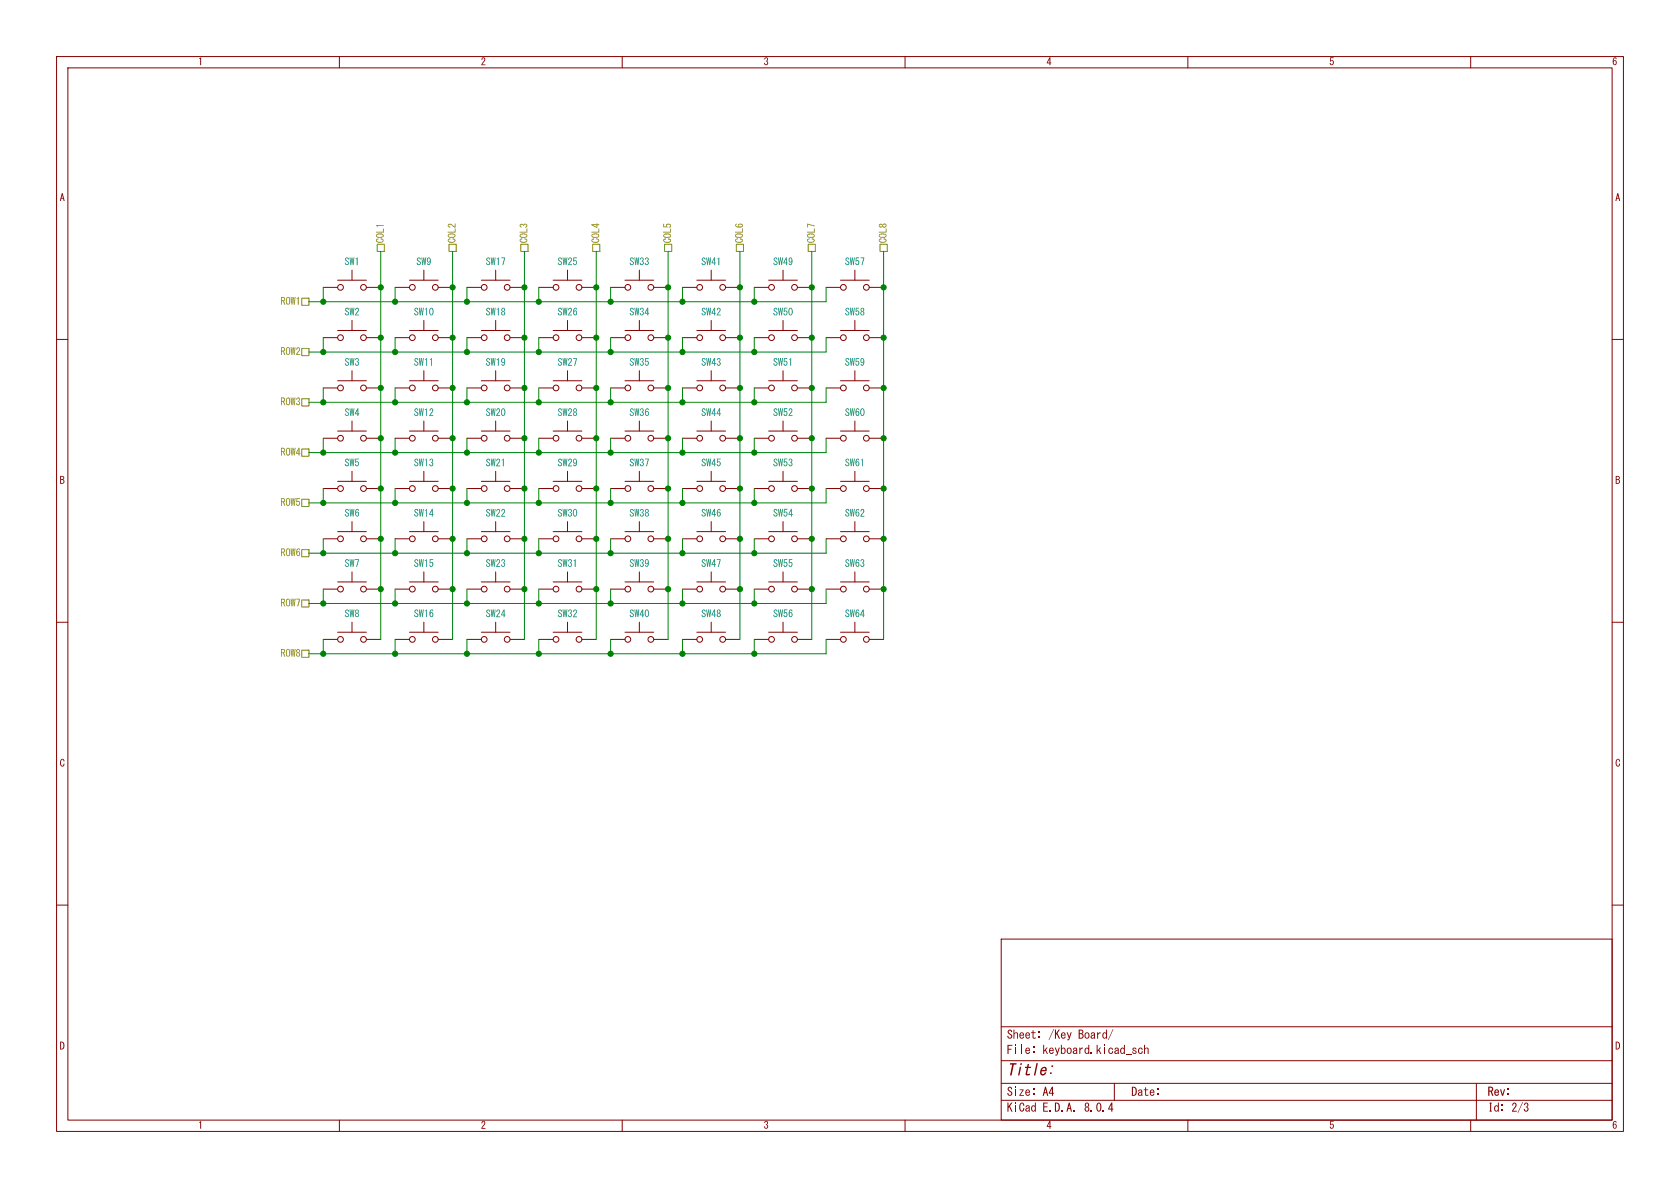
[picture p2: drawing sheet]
<svg xmlns="http://www.w3.org/2000/svg" width="297mm" height="210mm" viewBox="0 0 297 210" stroke-linecap="round" stroke-linejoin="round" font-family="sans-serif">
<g fill="none" stroke="#840000" stroke-width=".18">
<path d="M10 10h277v190h-277zM12 12h273v186h-273zM60 10v2M110 10v2M160 10v2M210 10v2M260 10v2M10 60h2M285 60h2M10 110h2M285 110h2M10 160h2"/>
<path d="M285 160h2M177 166h108v32h-108zM60 198v2M110 198v2M160 198v2M177 194.5h108M177 191.5h108M177 187.5h108M210 198v2M260 198v2"/>
</g>
<g fill="#840000">
<path d="M185.7 189.6h.2v.2h-.3z"/>
<path d="M185.9 188.3h.3l-.1 .3h-.2z"/>
<path d="M182.6 185.9h.2v.2h-.2z"/>
</g>
<g fill="none" stroke="#840000" stroke-width=".18">
<path d="M57.1 59.7h2.6M57.1 50.8h2.6M59.7 58.4h5.1M59.7 49.5h5.1M62.2 47.8v1.7M62.2 56.6v1.8M64.8 59.7h2.5M64.8 50.8h2.5M69.8 59.7h2.6M69.8 50.8h2.6M72.4 58.4h5.1M72.4 49.5h5.1"/>
<path d="M74.9 47.8v1.7M74.9 56.6v1.8M77.5 59.7h2.5M77.5 50.8h2.5M82.5 59.7h2.6M82.5 50.8h2.6M85.1 58.4h5.1M85.1 49.5h5.1M87.6 47.8v1.7M87.6 56.6v1.8M90.2 59.7h2.5M90.2 50.8h2.5"/>
<path d="M95.2 59.7h2.6M95.2 50.8h2.6M97.8 58.4h5.1M97.8 49.5h5.1M100.3 47.8v1.7M100.3 56.6v1.8M102.9 59.7h2.5M102.9 50.8h2.5M107.9 59.7h2.6M107.9 50.8h2.6M110.5 58.4h5.1M110.5 49.5h5.1"/>
<path d="M113 47.8v1.7M113 56.6v1.8M115.6 59.7h2.5M115.6 50.8h2.5M120.6 59.7h2.6M120.6 50.8h2.6M123.2 58.4h5.1M123.2 49.5h5.1M125.7 47.8v1.7M125.7 56.6v1.8M128.3 59.7h2.5M128.3 50.8h2.5"/>
<path d="M133.3 59.7h2.6M133.3 50.8h2.6M135.9 58.4h5.1M135.9 49.5h5.1M138.4 47.8v1.7M138.4 56.6v1.8M141 59.7h2.5M141 50.8h2.5M146 59.7h2.6M146 50.8h2.6M148.6 58.4h5.1M148.6 49.5h5.1"/>
<path d="M151.1 47.8v1.7M151.1 56.6v1.8M153.7 59.7h2.5M153.7 50.8h2.5M57.1 68.6h2.6M57.1 77.5h2.6M59.7 67.3h5.1M59.7 76.2h5.1M62.2 65.5v1.8M62.2 74.4v1.8M64.8 68.6h2.5M64.8 77.5h2.5"/>
<path d="M69.8 68.6h2.6M69.8 77.5h2.6M72.4 67.3h5.1M72.4 76.2h5.1M74.9 65.5v1.8M74.9 74.4v1.8M77.5 68.6h2.5M77.5 77.5h2.5M82.5 68.6h2.6M82.5 77.5h2.6M85.1 67.3h5.1M85.1 76.2h5.1"/>
<path d="M87.6 65.5v1.8M87.6 74.4v1.8M90.2 68.6h2.5M90.2 77.5h2.5M95.2 68.6h2.6M95.2 77.5h2.6M97.8 67.3h5.1M97.8 76.2h5.1M100.3 65.5v1.8M100.3 74.4v1.8M102.9 68.6h2.5M102.9 77.5h2.5"/>
<path d="M107.9 68.6h2.6M107.9 77.5h2.6M110.5 67.3h5.1M110.5 76.2h5.1M113 65.5v1.8M113 74.4v1.8M115.6 68.6h2.5M115.6 77.5h2.5M120.6 68.6h2.6M120.6 77.5h2.6M123.2 67.3h5.1M123.2 76.2h5.1"/>
<path d="M125.7 65.5v1.8M125.7 74.4v1.8M128.3 68.6h2.5M128.3 77.5h2.5M133.3 68.6h2.6M133.3 77.5h2.6M135.9 67.3h5.1M135.9 76.2h5.1M138.4 65.5v1.8M138.4 74.4v1.8M141 68.6h2.5M141 77.5h2.5"/>
<path d="M146 68.6h2.6M146 77.5h2.6M148.6 67.3h5.1M148.6 76.2h5.1M151.1 65.5v1.8M151.1 74.4v1.8M153.7 68.6h2.5M153.7 77.5h2.5M57.1 86.4h2.6M57.1 95.3h2.6M59.7 85.1h5.1M59.7 94h5.1"/>
<path d="M62.2 83.3v1.8M62.2 92.2v1.8M64.8 86.4h2.5M64.8 95.3h2.5M69.8 86.4h2.6M69.8 95.3h2.6M72.4 85.1h5.1M72.4 94h5.1M74.9 83.3v1.8M74.9 92.2v1.8M77.5 86.4h2.5M77.5 95.3h2.5"/>
<path d="M82.5 86.4h2.6M82.5 95.3h2.6M85.1 85.1h5.1M85.1 94h5.1M87.6 83.3v1.8M87.6 92.2v1.8M90.2 86.4h2.5M90.2 95.3h2.5M95.2 86.4h2.6M95.2 95.3h2.6M97.8 85.1h5.1M97.8 94h5.1"/>
<path d="M100.3 83.3v1.8M100.3 92.2v1.8M102.9 86.4h2.5M102.9 95.3h2.5M107.9 86.4h2.6M107.9 95.3h2.6M110.5 85.1h5.1M110.5 94h5.1M113 83.3v1.8M113 92.2v1.8M115.6 86.4h2.5M115.6 95.3h2.5"/>
<path d="M120.6 86.4h2.6M120.6 95.3h2.6M123.2 85.1h5.1M123.2 94h5.1M125.7 83.3v1.8M125.7 92.2v1.8M128.3 86.4h2.5M128.3 95.3h2.5M133.3 86.4h2.6M133.3 95.3h2.6M135.9 85.1h5.1M135.9 94h5.1"/>
<path d="M138.4 83.3v1.8M138.4 92.2v1.8M141 86.4h2.5M141 95.3h2.5M146 86.4h2.6M146 95.3h2.6M148.6 85.1h5.1M148.6 94h5.1M151.1 83.3v1.8M151.1 92.2v1.8M153.7 86.4h2.5M153.7 95.3h2.5"/>
<path d="M57.1 104.1h2.6M57.1 113h2.6M59.7 102.9h5.1M59.7 111.8h5.1M62.2 101.1v1.8M62.2 110v1.8M64.8 104.1h2.5M64.8 113h2.5M69.8 104.1h2.6M69.8 113h2.6M72.4 102.9h5.1M72.4 111.8h5.1"/>
<path d="M74.9 101.1v1.8M74.9 110v1.8M77.5 104.1h2.5M77.5 113h2.5M82.5 104.1h2.6M82.5 113h2.6M85.1 102.9h5.1M85.1 111.8h5.1M87.6 101.1v1.8M87.6 110v1.8M90.2 104.1h2.5M90.2 113h2.5"/>
<path d="M95.2 104.1h2.6M95.2 113h2.6M97.8 102.9h5.1M97.8 111.8h5.1M100.3 101.1v1.8M100.3 110v1.8M102.9 104.1h2.5M102.9 113h2.5M107.9 104.1h2.6M107.9 113h2.6M110.5 102.9h5.1M110.5 111.8h5.1"/>
<path d="M113 101.1v1.8M113 110v1.8M115.6 104.1h2.5M115.6 113h2.5M120.6 104.1h2.6M120.6 113h2.6M123.2 102.9h5.1M123.2 111.8h5.1M125.7 101.1v1.8M125.7 110v1.8M128.3 104.1h2.5M128.3 113h2.5"/>
<path d="M133.3 104.1h2.6M133.3 113h2.6M135.9 102.9h5.1M135.9 111.8h5.1M138.4 101.1v1.8M138.4 110v1.8M141 104.1h2.5M141 113h2.5M146 104.1h2.6M146 113h2.6M148.6 102.9h5.1M148.6 111.8h5.1"/>
<path d="M151.1 101.1v1.8M151.1 110v1.8M153.7 104.1h2.5M153.7 113h2.5M177 181.5h108M197 191.5v3M261 191.5v6.5"/>
<circle cx="60.2" cy="59.7" r=".51"/>
<circle cx="60.2" cy="50.8" r=".51"/>
<circle cx="64.3" cy="59.7" r=".51"/>
<circle cx="64.3" cy="50.8" r=".51"/>
<circle cx="72.9" cy="59.7" r=".51"/>
<circle cx="72.9" cy="50.8" r=".51"/>
<circle cx="77" cy="59.7" r=".51"/>
<circle cx="77" cy="50.8" r=".51"/>
<circle cx="85.6" cy="50.8" r=".51"/>
<circle cx="85.6" cy="59.7" r=".51"/>
<circle cx="89.7" cy="59.7" r=".51"/>
<circle cx="89.7" cy="50.8" r=".51"/>
<circle cx="98.3" cy="59.7" r=".51"/>
<circle cx="98.3" cy="50.8" r=".51"/>
<circle cx="102.4" cy="59.7" r=".51"/>
<circle cx="102.4" cy="50.8" r=".51"/>
<circle cx="111" cy="59.7" r=".51"/>
<circle cx="111" cy="50.8" r=".51"/>
<circle cx="115.1" cy="50.8" r=".51"/>
<circle cx="115.1" cy="59.7" r=".51"/>
<circle cx="123.7" cy="59.7" r=".51"/>
<circle cx="123.7" cy="50.8" r=".51"/>
<circle cx="127.8" cy="50.8" r=".51"/>
<circle cx="127.8" cy="59.7" r=".51"/>
<circle cx="136.4" cy="50.8" r=".51"/>
<circle cx="136.4" cy="59.7" r=".51"/>
<circle cx="140.5" cy="50.8" r=".51"/>
<circle cx="140.5" cy="59.7" r=".51"/>
<circle cx="149.1" cy="50.8" r=".51"/>
<circle cx="149.1" cy="59.7" r=".51"/>
<circle cx="153.2" cy="59.7" r=".51"/>
<circle cx="153.2" cy="50.8" r=".51"/>
<circle cx="60.2" cy="68.6" r=".51"/>
<circle cx="60.2" cy="77.5" r=".51"/>
<circle cx="64.3" cy="68.6" r=".51"/>
<circle cx="64.3" cy="77.5" r=".51"/>
<circle cx="72.9" cy="77.5" r=".51"/>
<circle cx="72.9" cy="68.6" r=".51"/>
<circle cx="77" cy="68.6" r=".51"/>
<circle cx="77" cy="77.5" r=".51"/>
<circle cx="85.6" cy="68.6" r=".51"/>
<circle cx="85.6" cy="77.5" r=".51"/>
<circle cx="89.7" cy="77.5" r=".51"/>
<circle cx="89.7" cy="68.6" r=".51"/>
<circle cx="98.3" cy="77.5" r=".51"/>
<circle cx="98.3" cy="68.6" r=".51"/>
<circle cx="102.4" cy="68.6" r=".51"/>
<circle cx="102.4" cy="77.5" r=".51"/>
<circle cx="111" cy="77.5" r=".51"/>
<circle cx="111" cy="68.6" r=".51"/>
<circle cx="115.1" cy="77.5" r=".51"/>
<circle cx="115.1" cy="68.6" r=".51"/>
<circle cx="123.7" cy="68.6" r=".51"/>
<circle cx="123.7" cy="77.5" r=".51"/>
<circle cx="127.8" cy="68.6" r=".51"/>
<circle cx="127.8" cy="77.5" r=".51"/>
<circle cx="136.4" cy="68.6" r=".51"/>
<circle cx="136.4" cy="77.5" r=".51"/>
<circle cx="140.5" cy="68.6" r=".51"/>
<circle cx="140.5" cy="77.5" r=".51"/>
<circle cx="149.1" cy="68.6" r=".51"/>
<circle cx="149.1" cy="77.5" r=".51"/>
<circle cx="153.2" cy="68.6" r=".51"/>
<circle cx="153.2" cy="77.5" r=".51"/>
<circle cx="60.2" cy="86.4" r=".51"/>
<circle cx="60.2" cy="95.3" r=".51"/>
<circle cx="64.3" cy="86.4" r=".51"/>
<circle cx="64.3" cy="95.3" r=".51"/>
<circle cx="72.9" cy="95.3" r=".51"/>
<circle cx="72.9" cy="86.4" r=".51"/>
<circle cx="77" cy="95.3" r=".51"/>
<circle cx="77" cy="86.4" r=".51"/>
<circle cx="85.6" cy="95.3" r=".51"/>
<circle cx="85.6" cy="86.4" r=".51"/>
<circle cx="89.7" cy="95.3" r=".51"/>
<circle cx="89.7" cy="86.4" r=".51"/>
<circle cx="98.3" cy="86.4" r=".51"/>
<circle cx="98.3" cy="95.3" r=".51"/>
<circle cx="102.4" cy="95.3" r=".51"/>
<circle cx="102.4" cy="86.4" r=".51"/>
<circle cx="111" cy="86.4" r=".51"/>
<circle cx="111" cy="95.3" r=".51"/>
<circle cx="115.1" cy="86.4" r=".51"/>
<circle cx="115.1" cy="95.3" r=".51"/>
<circle cx="123.7" cy="95.3" r=".51"/>
<circle cx="123.7" cy="86.4" r=".51"/>
<circle cx="127.8" cy="95.3" r=".51"/>
<circle cx="127.8" cy="86.4" r=".51"/>
<circle cx="136.4" cy="95.3" r=".51"/>
<circle cx="136.4" cy="86.4" r=".51"/>
<circle cx="140.5" cy="95.3" r=".51"/>
<circle cx="140.5" cy="86.4" r=".51"/>
<circle cx="149.1" cy="95.3" r=".51"/>
<circle cx="149.1" cy="86.4" r=".51"/>
<circle cx="153.2" cy="86.4" r=".51"/>
<circle cx="153.2" cy="95.3" r=".51"/>
<circle cx="60.2" cy="104.1" r=".51"/>
<circle cx="60.2" cy="113" r=".51"/>
<circle cx="64.3" cy="104.1" r=".51"/>
<circle cx="64.3" cy="113" r=".51"/>
<circle cx="72.9" cy="113" r=".51"/>
<circle cx="72.9" cy="104.1" r=".51"/>
<circle cx="77" cy="104.1" r=".51"/>
<circle cx="77" cy="113" r=".51"/>
<circle cx="85.6" cy="113" r=".51"/>
<circle cx="85.6" cy="104.1" r=".51"/>
<circle cx="89.7" cy="104.1" r=".51"/>
<circle cx="89.7" cy="113" r=".51"/>
<circle cx="98.3" cy="104.1" r=".51"/>
<circle cx="98.3" cy="113" r=".51"/>
<circle cx="102.4" cy="104.1" r=".51"/>
<circle cx="102.4" cy="113" r=".51"/>
<circle cx="111" cy="104.1" r=".51"/>
<circle cx="111" cy="113" r=".51"/>
<circle cx="115.1" cy="113" r=".51"/>
<circle cx="115.1" cy="104.1" r=".51"/>
<circle cx="123.7" cy="104.1" r=".51"/>
<circle cx="123.7" cy="113" r=".51"/>
<circle cx="127.8" cy="113" r=".51"/>
<circle cx="127.8" cy="104.1" r=".51"/>
<circle cx="136.4" cy="104.1" r=".51"/>
<circle cx="136.4" cy="113" r=".51"/>
<circle cx="140.5" cy="104.1" r=".51"/>
<circle cx="140.5" cy="113" r=".51"/>
<circle cx="149.1" cy="113" r=".51"/>
<circle cx="149.1" cy="104.1" r=".51"/>
<circle cx="153.2" cy="104.1" r=".51"/>
<circle cx="153.2" cy="113" r=".51"/>
</g>
<path d="M66.7 43.2h1.2v1.3h-1.2zM79.4 43.2h1.2v1.3h-1.2zM92.1 43.2h1.2v1.3h-1.2zM104.8 43.2h1.2v1.3h-1.2zM117.5 43.2h1.2v1.3h-1.2zM130.2 43.2h1.2v1.3h-1.2zM142.9 43.2h1.2v1.3h-1.2zM155.6 43.2h1.2v1.3h-1.2z" fill="none" stroke="#848400" stroke-width=".18"/>
<g fill="none" stroke="#008400" stroke-width=".18">
<path d="M57.1 50.8v2.5M57.1 59.7v2.5M67.3 44.5v68.5M69.8 50.8v2.5M69.8 59.7v2.5M80 44.5v68.5M82.5 50.8v2.5M82.5 59.7v2.5M92.7 44.5v68.5M95.2 50.8v2.5M95.2 59.7v2.5M105.4 44.5v68.5"/>
<path d="M107.9 50.8v2.5M107.9 59.7v2.5M118.1 44.5v68.5M120.6 50.8v2.5M120.6 59.7v2.5M130.8 44.5v68.5M133.3 50.8v2.5M133.3 59.7v2.5M143.5 44.5v68.5M146 50.8v2.5h-91.4M146 59.7v2.5h-91.4M156.2 44.5v68.5"/>
<path d="M57.1 68.6v2.5M57.1 77.5v2.5M69.8 68.6v2.5M69.8 77.5v2.5M82.5 68.6v2.5M82.5 77.5v2.5M95.2 68.6v2.5M95.2 77.5v2.5M107.9 68.6v2.5M107.9 77.5v2.5M120.6 68.6v2.5M120.6 77.5v2.5"/>
<path d="M133.3 68.6v2.5M133.3 77.5v2.5M146 68.6v2.5h-91.4M146 77.5v2.5h-91.4M57.1 86.4v2.5M57.1 95.3v2.5M69.8 86.4v2.5M69.8 95.3v2.5M82.5 86.4v2.5M82.5 95.3v2.5M95.2 86.4v2.5M95.2 95.3v2.5"/>
<path d="M107.9 86.4v2.5M107.9 95.3v2.5M120.6 86.4v2.5M120.6 95.3v2.5M133.3 86.4v2.5M133.3 95.3v2.5M146 86.4v2.5h-91.4M146 95.3v2.5h-91.4M57.1 104.1v2.6M57.1 113v2.6M69.8 104.1v2.6M69.8 113v2.6"/>
<path d="M82.5 104.1v2.6M82.5 113v2.6M95.2 104.1v2.6M95.2 113v2.6M107.9 104.1v2.6M107.9 113v2.6M120.6 104.1v2.6M120.6 113v2.6M133.3 104.1v2.6M133.3 113v2.6M146 104.1v2.6h-91.4M146 113v2.6h-91.4"/>
</g>
<g fill="#008400" stroke="#008400" stroke-width=".18">
<circle cx="120.6" cy="88.9" r=".46"/>
<circle cx="107.9" cy="53.3" r=".46"/>
<circle cx="105.4" cy="50.8" r=".46"/>
<circle cx="92.7" cy="50.8" r=".46"/>
<circle cx="105.4" cy="59.7" r=".46"/>
<circle cx="105.4" cy="86.4" r=".46"/>
<circle cx="105.4" cy="77.5" r=".46"/>
<circle cx="107.9" cy="80" r=".46"/>
<circle cx="92.7" cy="86.4" r=".46"/>
<circle cx="118.1" cy="86.4" r=".46"/>
<circle cx="120.6" cy="80" r=".46"/>
<circle cx="118.1" cy="77.5" r=".46"/>
<circle cx="118.1" cy="59.7" r=".46"/>
<circle cx="120.6" cy="62.2" r=".46"/>
<circle cx="120.6" cy="71.1" r=".46"/>
<circle cx="118.1" cy="68.6" r=".46"/>
<circle cx="133.3" cy="71.1" r=".46"/>
<circle cx="143.5" cy="68.6" r=".46"/>
<circle cx="133.3" cy="62.2" r=".46"/>
<circle cx="156.2" cy="59.7" r=".46"/>
<circle cx="156.2" cy="68.6" r=".46"/>
<circle cx="133.3" cy="80" r=".46"/>
<circle cx="130.8" cy="77.5" r=".46"/>
<circle cx="130.8" cy="68.6" r=".46"/>
<circle cx="130.8" cy="59.7" r=".46"/>
<circle cx="156.2" cy="50.8" r=".46"/>
<circle cx="143.5" cy="104.1" r=".46"/>
<circle cx="133.3" cy="97.8" r=".46"/>
<circle cx="130.8" cy="86.4" r=".46"/>
<circle cx="107.9" cy="115.6" r=".46"/>
<circle cx="120.6" cy="115.6" r=".46"/>
<circle cx="118.1" cy="95.3" r=".46"/>
<circle cx="130.8" cy="104.1" r=".46"/>
<circle cx="130.8" cy="95.3" r=".46"/>
<circle cx="107.9" cy="88.9" r=".46"/>
<circle cx="95.2" cy="88.9" r=".46"/>
<circle cx="95.2" cy="97.8" r=".46"/>
<circle cx="120.6" cy="97.8" r=".46"/>
<circle cx="120.6" cy="106.7" r=".46"/>
<circle cx="118.1" cy="104.1" r=".46"/>
<circle cx="107.9" cy="97.8" r=".46"/>
<circle cx="133.3" cy="106.7" r=".46"/>
<circle cx="133.3" cy="115.6" r=".46"/>
<circle cx="130.8" cy="50.8" r=".46"/>
<circle cx="133.3" cy="53.3" r=".46"/>
<circle cx="120.6" cy="53.3" r=".46"/>
<circle cx="143.5" cy="59.7" r=".46"/>
<circle cx="143.5" cy="50.8" r=".46"/>
<circle cx="118.1" cy="50.8" r=".46"/>
<circle cx="156.2" cy="104.1" r=".46"/>
<circle cx="156.2" cy="77.5" r=".46"/>
<circle cx="156.2" cy="86.4" r=".46"/>
<circle cx="143.5" cy="77.5" r=".46"/>
<circle cx="156.2" cy="95.3" r=".46"/>
<circle cx="143.5" cy="95.3" r=".46"/>
<circle cx="143.5" cy="86.4" r=".46"/>
<circle cx="133.3" cy="88.9" r=".46"/>
<circle cx="95.2" cy="106.7" r=".46"/>
<circle cx="92.7" cy="104.1" r=".46"/>
<circle cx="95.2" cy="115.6" r=".46"/>
<circle cx="69.8" cy="115.6" r=".46"/>
<circle cx="69.8" cy="106.7" r=".46"/>
<circle cx="82.5" cy="115.6" r=".46"/>
<circle cx="80" cy="104.1" r=".46"/>
<circle cx="69.8" cy="97.8" r=".46"/>
<circle cx="82.5" cy="106.7" r=".46"/>
<circle cx="82.5" cy="97.8" r=".46"/>
<circle cx="105.4" cy="104.1" r=".46"/>
<circle cx="105.4" cy="95.3" r=".46"/>
<circle cx="107.9" cy="106.7" r=".46"/>
<circle cx="92.7" cy="95.3" r=".46"/>
<circle cx="82.5" cy="53.3" r=".46"/>
<circle cx="80" cy="50.8" r=".46"/>
<circle cx="107.9" cy="62.2" r=".46"/>
<circle cx="82.5" cy="62.2" r=".46"/>
<circle cx="80" cy="59.7" r=".46"/>
<circle cx="95.2" cy="53.3" r=".46"/>
<circle cx="69.8" cy="62.2" r=".46"/>
<circle cx="67.3" cy="59.7" r=".46"/>
<circle cx="67.3" cy="50.8" r=".46"/>
<circle cx="69.8" cy="53.3" r=".46"/>
<circle cx="80" cy="68.6" r=".46"/>
<circle cx="57.1" cy="53.3" r=".46"/>
<circle cx="57.1" cy="62.2" r=".46"/>
<circle cx="80" cy="86.4" r=".46"/>
<circle cx="82.5" cy="88.9" r=".46"/>
<circle cx="57.1" cy="106.7" r=".46"/>
<circle cx="57.1" cy="88.9" r=".46"/>
<circle cx="67.3" cy="86.4" r=".46"/>
<circle cx="69.8" cy="88.9" r=".46"/>
<circle cx="67.3" cy="95.3" r=".46"/>
<circle cx="57.1" cy="97.8" r=".46"/>
<circle cx="67.3" cy="104.1" r=".46"/>
<circle cx="57.1" cy="115.6" r=".46"/>
<circle cx="80" cy="95.3" r=".46"/>
<circle cx="67.3" cy="77.5" r=".46"/>
<circle cx="69.8" cy="71.1" r=".46"/>
<circle cx="69.8" cy="80" r=".46"/>
<circle cx="82.5" cy="80" r=".46"/>
<circle cx="82.5" cy="71.1" r=".46"/>
<circle cx="67.3" cy="68.6" r=".46"/>
<circle cx="57.1" cy="71.1" r=".46"/>
<circle cx="80" cy="77.5" r=".46"/>
<circle cx="57.1" cy="80" r=".46"/>
<circle cx="92.7" cy="59.7" r=".46"/>
<circle cx="95.2" cy="62.2" r=".46"/>
<circle cx="92.7" cy="77.5" r=".46"/>
<circle cx="95.2" cy="80" r=".46"/>
<circle cx="107.9" cy="71.1" r=".46"/>
<circle cx="105.4" cy="68.6" r=".46"/>
<circle cx="95.2" cy="71.1" r=".46"/>
<circle cx="92.7" cy="68.6" r=".46"/>
</g>
<text font-size="2.8" fill="#840000" x="178" y="190.7">Title:</text>
<g font-size="2.1" fill="#840000">
<text x="178" y="184.1">Sheet: /Key Board/</text>
<text x="178" y="186.8">File:</text>
<text x="184.3" y="186.8">keyboard.kicad_sch</text>
<text x="178" y="197">KiCad E.D.A. 8.0.4</text>
<text x="178" y="194.2">Size:</text>
<text x="184.3" y="194.2">A4</text>
<text x="200" y="194.2">Date:</text>
<text x="263" y="194.2">Rev:</text>
<text x="263" y="197">Id:</text>
<text x="267.2" y="197">2/3</text>
</g>
<g font-size="1.8" fill="#840000">
<text x="35" y="11.9">1</text>
<text x="85" y="11.9">2</text>
<text x="135" y="11.9">3</text>
<text x="185" y="11.9">4</text>
<text x="235" y="11.9">5</text>
<text x="285" y="11.9">6</text>
<text x="10.5" y="35.9">A</text>
<text x="285.5" y="35.9">A</text>
<text x="10.5" y="85.9">B</text>
<text x="285.5" y="85.9">B</text>
<text x="10.5" y="135.9">C</text>
<text x="285.5" y="135.9">C</text>
<text x="10.5" y="185.9">D</text>
<text x="285.5" y="185.9">D</text>
<text x="35" y="199.9">1</text>
<text x="85" y="199.9">2</text>
<text x="135" y="199.9">3</text>
<text x="185" y="199.9">4</text>
<text x="235" y="199.9">5</text>
<text x="285" y="199.9">6</text>
</g>
<g font-size="1.8" fill="#008484">
<text x="60.9" y="47.2">SW1</text>
<text x="73.6" y="47.2">SW9</text>
<text x="85.9" y="47.2">SW17</text>
<text x="98.6" y="47.2">SW25</text>
<text x="111.3" y="47.2">SW33</text>
<text x="124" y="47.2">SW41</text>
<text x="136.7" y="47.2">SW49</text>
<text x="149.4" y="47.2">SW57</text>
<text x="60.9" y="56.1">SW2</text>
<text x="73.2" y="56.1">SW10</text>
<text x="85.9" y="56.1">SW18</text>
<text x="98.6" y="56.1">SW26</text>
<text x="111.3" y="56.1">SW34</text>
<text x="124" y="56.1">SW42</text>
<text x="136.7" y="56.1">SW50</text>
<text x="149.4" y="56.1">SW58</text>
<text x="60.9" y="65">SW3</text>
<text x="73.2" y="65">SW11</text>
<text x="85.9" y="65">SW19</text>
<text x="98.6" y="65">SW27</text>
<text x="111.3" y="65">SW35</text>
<text x="124" y="65">SW43</text>
<text x="136.7" y="65">SW51</text>
<text x="149.4" y="65">SW59</text>
<text x="60.9" y="73.9">SW4</text>
<text x="73.2" y="73.9">SW12</text>
<text x="85.9" y="73.9">SW20</text>
<text x="98.6" y="73.9">SW28</text>
<text x="111.3" y="73.9">SW36</text>
<text x="124" y="73.9">SW44</text>
<text x="136.7" y="73.9">SW52</text>
<text x="149.4" y="73.9">SW60</text>
<text x="60.9" y="82.8">SW5</text>
<text x="73.2" y="82.8">SW13</text>
<text x="85.9" y="82.8">SW21</text>
<text x="98.6" y="82.8">SW29</text>
<text x="111.3" y="82.8">SW37</text>
<text x="124" y="82.8">SW45</text>
<text x="136.7" y="82.8">SW53</text>
<text x="149.4" y="82.8">SW61</text>
<text x="60.9" y="91.7">SW6</text>
<text x="73.2" y="91.7">SW14</text>
<text x="85.9" y="91.7">SW22</text>
<text x="98.6" y="91.7">SW30</text>
<text x="111.3" y="91.7">SW38</text>
<text x="124" y="91.7">SW46</text>
<text x="136.7" y="91.7">SW54</text>
<text x="149.4" y="91.7">SW62</text>
<text x="60.9" y="100.6">SW7</text>
<text x="73.2" y="100.6">SW15</text>
<text x="85.9" y="100.6">SW23</text>
<text x="98.6" y="100.6">SW31</text>
<text x="111.3" y="100.6">SW39</text>
<text x="124" y="100.6">SW47</text>
<text x="136.7" y="100.6">SW55</text>
<text x="149.4" y="100.6">SW63</text>
<text x="60.9" y="109.5">SW8</text>
<text x="73.2" y="109.5">SW16</text>
<text x="85.9" y="109.5">SW24</text>
<text x="98.6" y="109.5">SW32</text>
<text x="111.3" y="109.5">SW40</text>
<text x="124" y="109.5">SW48</text>
<text x="136.7" y="109.5">SW56</text>
<text x="149.4" y="109.5">SW64</text>
</g>
<g font-size="1.8" fill="#848400">
<text x="68.2" y="43" transform="rotate(-90 68.2 43)">COL1</text>
<text x="80.9" y="43" transform="rotate(-90 80.9 43)">COL2</text>
<text x="93.6" y="43" transform="rotate(-90 93.6 43)">COL3</text>
<text x="106.3" y="43" transform="rotate(-90 106.3 43)">COL4</text>
<text x="119" y="43" transform="rotate(-90 119 43)">COL5</text>
<text x="131.7" y="43" transform="rotate(-90 131.7 43)">COL6</text>
<text x="144.4" y="43" transform="rotate(-90 144.4 43)">COL7</text>
<text x="157.1" y="43" transform="rotate(-90 157.1 43)">COL8</text>
<text x="49.6" y="54.2">ROW1</text>
<text x="49.6" y="63.1">ROW2</text>
<text x="49.6" y="72">ROW3</text>
<text x="49.6" y="80.9">ROW4</text>
<text x="49.6" y="89.8">ROW5</text>
<text x="49.6" y="98.7">ROW6</text>
<text x="49.6" y="107.6">ROW7</text>
<text x="49.6" y="116.5">ROW8</text>
</g>
</svg>
